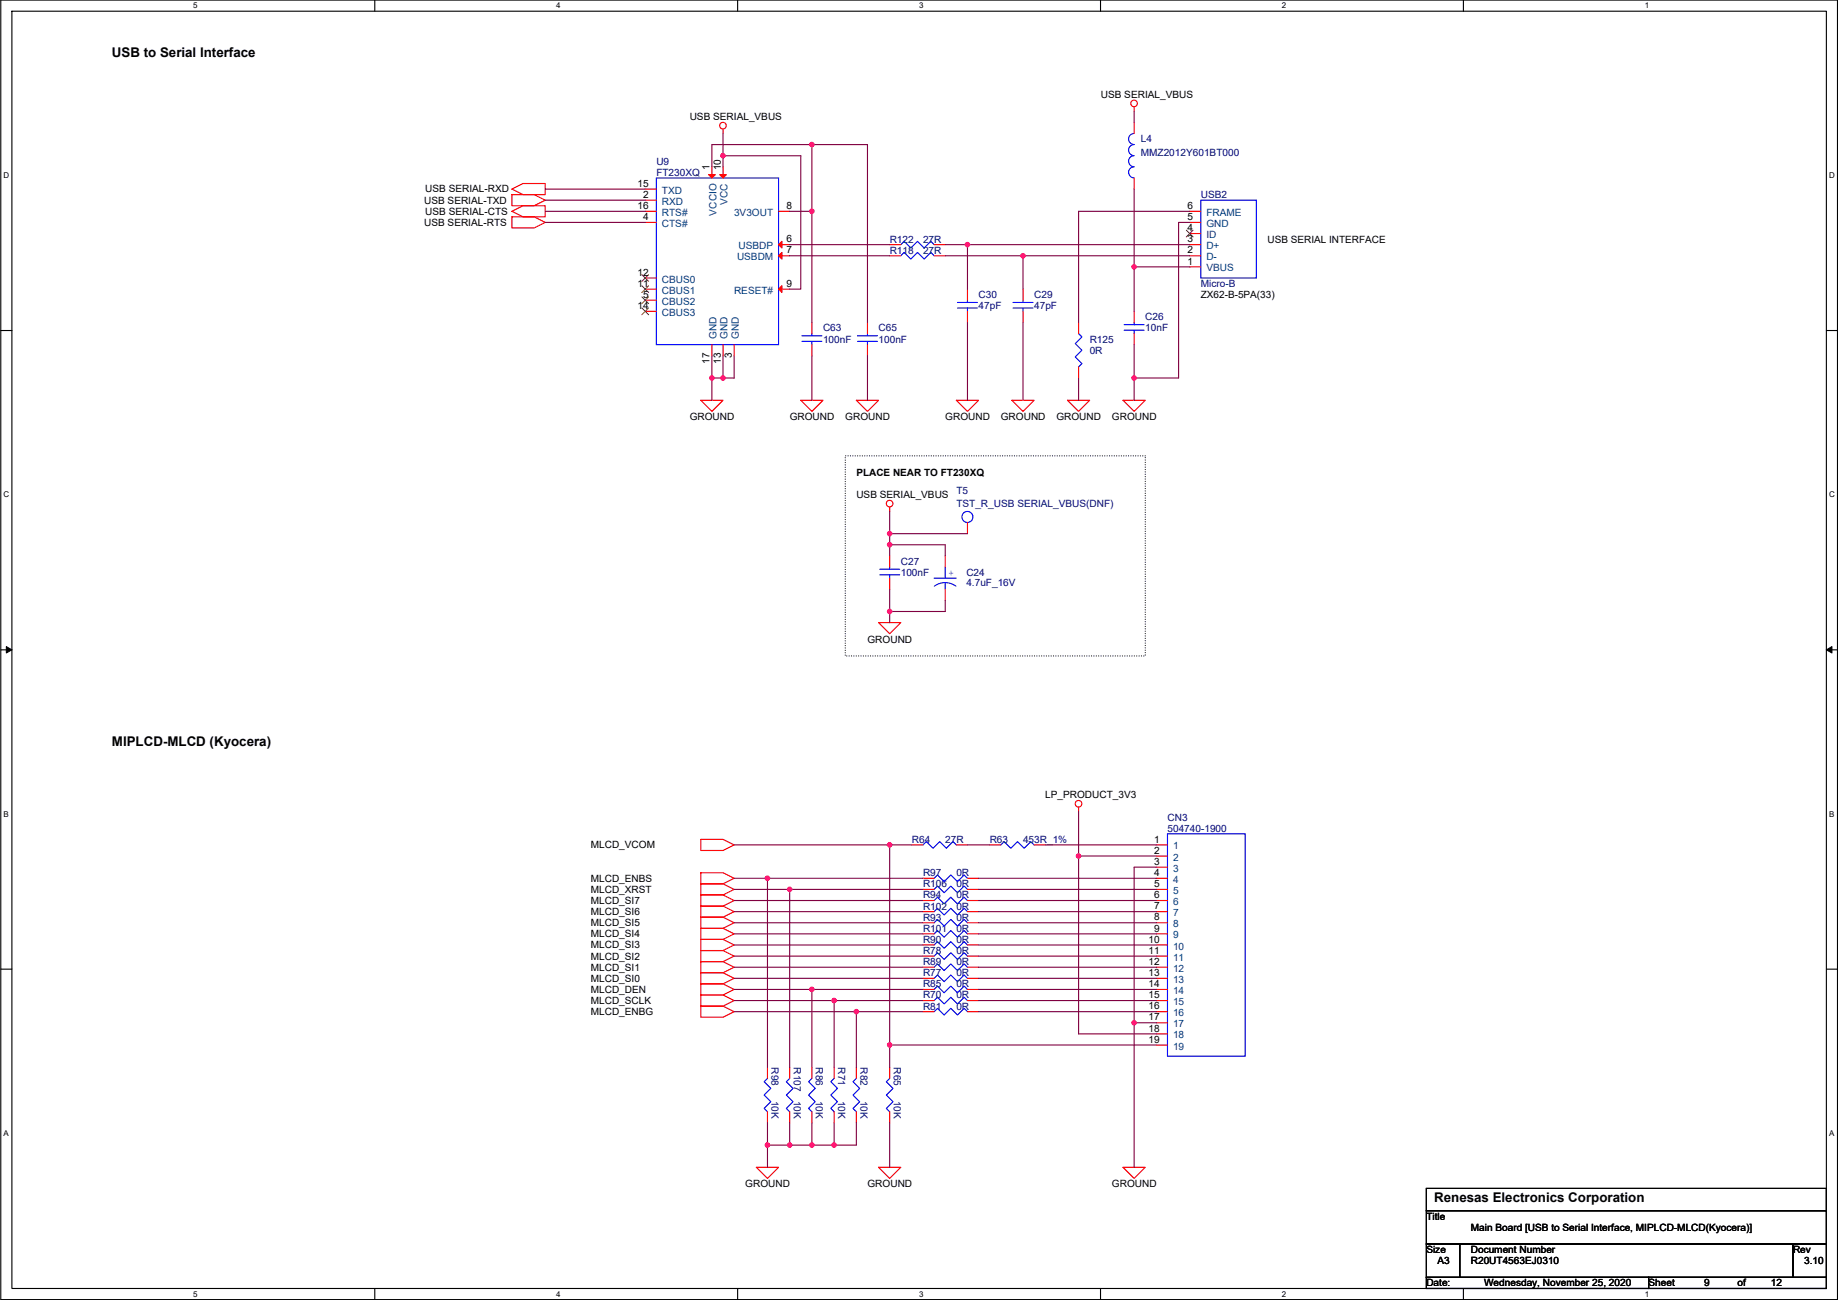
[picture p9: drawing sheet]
<svg xmlns="http://www.w3.org/2000/svg" width="420mm" height="297mm" viewBox="0 0 420 297" stroke-linecap="round" stroke-linejoin="round" font-family="sans-serif">
<path d="M.2 0h419.8v296.9h-419.8zM2.7 2.6h414.8v291.8h-414.8z" fill="none" stroke="#000" stroke-width=".25"/>
<g fill="#fff">
<path d="M44.2 .3h1v2h-1z"/>
<path d="M44.2 294.7h1v2h-1z"/>
</g>
<path d="M85.7 0v2.6M85.7 294.4v2.5" fill="none" stroke="#000" stroke-width=".25"/>
<g fill="#fff">
<path d="M127.1 .3h1v2h-1z"/>
<path d="M127.1 294.7h1v2h-1z"/>
</g>
<path d="M168.6 0v2.6M168.6 294.4v2.5" fill="none" stroke="#000" stroke-width=".25"/>
<g fill="#fff">
<path d="M210.1 .3h1v2h-1z"/>
<path d="M210.1 294.7h1v2h-1z"/>
</g>
<path d="M251.6 0v2.6M251.6 294.4v2.5" fill="none" stroke="#000" stroke-width=".25"/>
<g fill="#fff">
<path d="M293 .3h1v2h-1z"/>
<path d="M293 294.7h1v2h-1z"/>
</g>
<path d="M334.5 0v2.6M334.5 294.4v2.5" fill="none" stroke="#000" stroke-width=".25"/>
<g fill="#fff">
<path d="M376 .3h1v2h-1z"/>
<path d="M376 294.7h1v2h-1z"/>
<path d="M.8 39h1.3v2.1h-1.3z"/>
<path d="M418.1 39h1.3v2.1h-1.3z"/>
<path d="M.8 112h1.3v2h-1.3z"/>
<path d="M418.1 112h1.3v2h-1.3z"/>
</g>
<path d="M.2 75.5h2.5M417.5 75.5h2.5" fill="none" stroke="#000" stroke-width=".25"/>
<g fill="#fff">
<path d="M.8 185h1.2v2h-1.2z"/>
<path d="M418.1 185h1.2v2h-1.2z"/>
</g>
<path d="M.2 148.5h2.5M417.5 148.5h2.5" fill="none" stroke="#000" stroke-width=".25"/>
<path d="M1.4 147.7l1.3 .8-1.3 .7zM417.5 148.5l1.3-.8v1.5z" fill="#000" stroke="#000" stroke-width=".23"/>
<g fill="#fff">
<path d="M.8 257.9h1.2v2h-1.2z"/>
<path d="M418.1 257.9h1.2v2h-1.2z"/>
</g>
<path d="M.2 221.4h2.5M417.5 221.4h2.5M326.1 271.5h91.4v5.1h-91.4zM326.1 276.6h91.4v7.6h-91.4zM326.1 291.9h50.8v2.5h-50.8zM326.1 284.2h7.6v7.7h-7.6zM333.7 284.2h76.2v7.7h-76.2zM376.9 291.9h40.6v2.5h-40.6zM409.9 284.2h7.6v7.7h-7.6z" fill="none" stroke="#000" stroke-width=".25"/>
<path d="M193.2 104.2h68.6v45.7h-68.6z" fill="none" stroke="#000" stroke-width=".25" stroke-dasharray="0 .5"/>
<g fill="none" stroke="#f00" stroke-width=".25">
<path d="M162.7 38.1v2.6M165.3 29.5v1M165.3 38.1v2.6M259.3 24.4v1M259.3 28v2.5M117 44.5h5.1l2.5 1.2-2.5 1.3h-5.1zM117 43.2l2.6-1.3h5v2.6h-5zM117 48.3l2.6-1.3h5v2.6h-5zM117 49.6h5.1l2.5 1.2-2.5 1.3h-5.1zM147.5 43.2h2.5M147.5 45.7h2.5M147.5 48.3h2.5"/>
<path d="M147.5 50.8h2.5M178 48.3h2.5M178 55.9h2.5M178 58.4h2.5M203.4 55.9h2.5M203.4 58.4h2.5M213.5 55.9h2.6M213.5 58.4h2.6M259.3 40.7v2.5M272 48.3h2.5M272 50.8h2.5M272 53.4h2.5"/>
<path d="M272 55.9h2.5M272 58.4h2.5M147.5 63.5h2.5M147.5 66.1h2.5M147.5 68.6h2.5M147.5 71.1h2.5M162.7 78.8v2.5M165.3 78.8v2.5M167.8 78.8v2.5M178 66.1h2.5M185.6 73.7v2.5M185.6 78.8v2.5"/>
<path d="M198.3 73.7v2.5M198.3 78.8v2.5M221.2 66.1v2.5M221.2 71.1v2.6M233.9 66.1v2.5M233.9 71.1v2.6M246.6 73.7v2.5M259.3 71.1v2.6M259.3 76.2v2.6M272 61h2.5M160.2 91.5h5.1l-2.6 2.5zM183.1 91.5h5l-2.5 2.5z"/>
<path d="M195.8 91.5h5l-2.5 2.5zM218.6 91.5h5.1l-2.5 2.5zM231.3 91.5h5.1l-2.5 2.5zM244 91.5h5.1l-2.5 2.5zM246.6 83.8v2.6M256.7 91.5h5.1l-2.5 2.5zM203.4 115.8v1.1M221.2 119.4v2.5M203.4 127v2.6M203.4 132.1v2.5M216.1 127v2.6M216.1 134.6v2.6"/>
<path d="M200.8 142.3h5.1l-2.5 2.5zM160.2 191.8h5.1l2.5 1.3-2.5 1.2h-5.1zM160.2 199.4h5.1l2.5 1.3-2.5 1.3h-5.1zM208.5 193.1h2.5M218.6 193.1h2.6M226.2 193.1h2.6M236.4 193.1h2.5M246.6 184.4v1M264.3 193.1h2.6M264.3 195.6h2.6M264.3 198.1h2.6M160.2 202h5.1l2.5 1.2-2.5 1.3h-5.1z"/>
<path d="M160.2 204.5h5.1l2.5 1.3-2.5 1.2h-5.1zM160.2 207h5.1l2.5 1.3-2.5 1.3h-5.1zM160.2 209.6h5.1l2.5 1.2-2.5 1.3h-5.1zM160.2 212.1h5.1l2.5 1.3-2.5 1.3h-5.1zM160.2 214.7h5.1l2.5 1.2-2.5 1.3h-5.1zM160.2 217.2h5.1l2.5 1.3-2.5 1.2h-5.1zM160.2 219.7h5.1l2.5 1.3-2.5 1.3h-5.1zM211 213.4h2.5M211 215.9h2.5M211 218.5h2.5M211 203.2h2.5M211 205.8h2.5"/>
<path d="M211 200.7h2.5M211 208.3h2.5M211 210.8h2.5M221.2 213.4h2.5M221.2 215.9h2.5M221.2 218.5h2.5M221.2 203.2h2.5M221.2 205.8h2.5M221.2 200.7h2.5M221.2 208.3h2.5M221.2 210.8h2.5M264.3 200.7h2.6"/>
<path d="M264.3 203.2h2.6M264.3 205.8h2.6M264.3 208.3h2.6M264.3 210.8h2.6M264.3 213.4h2.6M264.3 215.9h2.6M264.3 218.5h2.6M160.2 222.3h5.1l2.5 1.2-2.5 1.3h-5.1zM160.2 224.8h5.1l2.5 1.3-2.5 1.3h-5.1zM160.2 227.4h5.1l2.5 1.2-2.5 1.3h-5.1zM160.2 229.9h5.1l2.5 1.3-2.5 1.2h-5.1zM211 228.6h2.5"/>
<path d="M211 231.2h2.5M211 221h2.5M211 223.5h2.5M211 226.1h2.5M221.2 228.6h2.5M221.2 231.2h2.5M221.2 221h2.5M221.2 223.5h2.5M221.2 226.1h2.5M264.3 221h2.6M264.3 223.5h2.6M264.3 226.1h2.6"/>
<path d="M264.3 228.6h2.6M264.3 231.2h2.6M264.3 233.7h2.6M264.3 236.2h2.6M264.3 238.8h2.6M175.4 254v2.6M175.4 243.9v2.5M180.5 254v2.6M180.5 243.9v2.5M185.6 254v2.6M185.6 243.9v2.5M190.7 254v2.6"/>
<path d="M190.7 243.9v2.5M195.8 254v2.6M195.8 243.9v2.5M203.4 254v2.6M203.4 243.9v2.5M172.9 266.7h5.1l-2.6 2.6zM200.8 266.7h5.1l-2.5 2.6zM256.7 266.7h5.1l-2.5 2.6z"/>
<circle cx="165.3" cy="28.7" r=".76"/>
<circle cx="259.2" cy="23.6" r=".76"/>
<circle cx="203.4" cy="115.1" r=".76"/>
<circle cx="246.5" cy="183.6" r=".76"/>
</g>
<g fill="none" stroke="#00f" stroke-width=".25">
<path d="M259.2 35.6a1.27 1.27 0 0 0-1.2 1.3 1.27 1.27 0 0 0 1.2 1.2 1.26 1.26 0 0 0-1.2 1.3 1.26 1.26 0 0 0 1.2 1.2M259.2 30.5a1.27 1.27 0 0 0-1.2 1.3 1.27 1.27 0 0 0 1.2 1.2 1.26 1.26 0 0 0-1.2 1.3 1.26 1.26 0 0 0 1.2 1.3M150 40.7h28v38.1h-28zM205.9 55.9l.8-.8 1.5 1.6 1.5-1.6 1.6 1.6 1.5-1.6 .7 .8M205.9 58.4l.8-.7 1.5 1.5 1.5-1.5 1.6 1.5 1.5-1.5 .7 .7M274.5 45.7h12.7v17.8h-12.7zM183.3 78h4.6M183.3 76.7h4.6M185.6 76.2v.5M185.6 78v.8M196 78h4.6M196 76.7h4.6"/>
<path d="M198.3 76.2v.5M198.3 78v.8M218.9 70.4h4.5M218.9 69.1h4.5M221.2 68.6v.5M221.2 70.4v.7M231.6 70.4h4.5M231.6 69.1h4.5M233.9 68.6v.5M233.9 70.4v.7M246.6 76.2l.7 .8-1.5 1.5 1.5 1.5-1.5 1.6 1.5 1.5-.7 .7M257 75.5h4.5"/>
<path d="M257 74.2h4.5M259.3 73.7v.5M259.3 75.5v.7M201.1 131.3h4.6M201.1 130.1h4.6M203.4 129.6v.5M203.4 131.3v.8M213.5 132.1h5.1M213.6 133.9a4.1 4.1 0 0 1 4.9 0M216.1 133.1v1.5M216.1 129.6v2.5M211 193.1l.8-.8 1.5 1.5 1.5-1.5 1.5 1.5 1.6-1.5 .7 .8"/>
<path d="M228.8 193.1l.7-.8 1.6 1.5 1.5-1.5 1.5 1.5 1.5-1.5 .8 .8M266.9 190.5h17.8v50.8h-17.8zM213.5 213.4l.8-.8 1.5 1.5 1.5-1.5 1.6 1.5 1.5-1.5 .8 .8M213.5 215.9l.8-.7 1.5 1.5 1.5-1.5 1.6 1.5 1.5-1.5 .8 .7M213.5 218.5l.8-.8 1.5 1.5 1.5-1.5 1.6 1.5 1.5-1.5 .8 .8M213.5 203.2l.8-.7 1.5 1.5 1.5-1.5 1.6 1.5 1.5-1.5 .8 .7M213.5 205.8l.8-.8 1.5 1.5 1.5-1.5 1.6 1.5 1.5-1.5 .8 .8M213.5 200.7l.8-.8 1.5 1.5 1.5-1.5 1.6 1.5 1.5-1.5 .8 .8M213.5 208.3l.8-.8 1.5 1.6 1.5-1.6 1.6 1.6 1.5-1.6 .8 .8M213.5 210.8l.8-.7 1.5 1.5 1.5-1.5 1.6 1.5 1.5-1.5 .8 .7M213.5 228.6l.8-.7 1.5 1.5 1.5-1.5 1.6 1.5 1.5-1.5 .8 .7M213.5 231.2l.8-.8 1.5 1.5 1.5-1.5 1.6 1.5 1.5-1.5 .8 .8"/>
<path d="M213.5 221l.8-.8 1.5 1.6 1.5-1.6 1.6 1.6 1.5-1.6 .8 .8M213.5 223.5l.8-.7 1.5 1.5 1.5-1.5 1.6 1.5 1.5-1.5 .8 .7M213.5 226.1l.8-.8 1.5 1.5 1.5-1.5 1.6 1.5 1.5-1.5 .8 .8M175.4 246.4l-.7 .8 1.5 1.5-1.5 1.5 1.5 1.5-1.5 1.6 .7 .7M180.5 246.4l-.7 .8 1.5 1.5-1.5 1.5 1.5 1.5-1.5 1.6 .7 .7M185.6 246.4l-.8 .8 1.6 1.5-1.6 1.5 1.6 1.5-1.6 1.6 .8 .7M190.7 246.4l-.8 .8 1.5 1.5-1.5 1.5 1.5 1.5-1.5 1.6 .8 .7M195.8 246.4l-.8 .8 1.5 1.5-1.5 1.5 1.5 1.5-1.5 1.6 .8 .7M203.4 246.4l-.8 .8 1.5 1.5-1.5 1.5 1.5 1.5-1.5 1.6 .8 .7"/>
<circle cx="221.1" cy="118.1" r="1.26"/>
</g>
<path d="M271.2 52.6l1.5 1.5M272.7 52.6l-1.5 1.5M146.7 62.8l1.6 1.5M146.7 65.3l1.6 1.5M146.7 67.8l1.6 1.6M146.7 70.4l1.6 1.5M148.3 62.8l-1.6 1.5M148.3 65.3l-1.6 1.5M148.3 67.8l-1.6 1.6M148.3 70.4l-1.6 1.5" fill="none" stroke="#804000" stroke-width=".23"/>
<g fill="#f00" stroke="#f00" stroke-width=".25">
<path d="M178 55.9l.7-.8v1.6z"/>
<path d="M178 58.4l.7-.7v1.5z"/>
<path d="M178 66.1l.7-.8v1.5z"/>
<path d="M164.5 39.9h1.5l-.7 .8z"/>
<path d="M162 39.9h1.5l-.8 .8z"/>
</g>
<g fill="none" stroke="#800040" stroke-width=".25">
<path d="M165.3 35.6v2.5M165.3 35.6h17.8v30.5h-2.6M165.3 30.5v5.1M185.6 33h12.7v40.7M185.6 33h-22.9v5.1M185.6 33v15.3M259.3 25.4v2.6M124.6 48.3h22.9M124.6 50.8h22.9M124.6 43.2h22.9M124.6 45.7h22.9M180.5 48.3h5.1v25.4"/>
<path d="M180.5 55.9h22.9M180.5 58.4h22.9M216.1 58.4h17.8M216.1 55.9h5.1M221.2 55.9v10.2M221.2 55.9h50.8M233.9 58.4v7.7M233.9 58.4h38.1M259.3 43.2v17.8M272 50.8h-2.6v35.6h-10.1M272 48.3h-25.4v25.4M221.2 73.7v17.8"/>
<path d="M233.9 73.7v17.8M259.3 61h12.7M259.3 61v10.1M259.3 78.8v7.6M162.7 81.3v5.1M162.7 86.4v5.1M162.7 86.4h2.6M165.3 81.3v5.1M167.8 81.3v5.1h-2.5M185.6 81.3v10.2M198.3 81.3v10.2M246.6 86.4v5.1"/>
<path d="M259.3 86.4v5.1M203.4 116.9v5M203.4 121.9h17.8M203.4 134.6v5.1M203.4 139.7v2.6M203.4 121.9v2.6M203.4 124.5v2.5M203.4 124.5h12.7v2.5M216.1 137.2v2.5h-12.7M167.8 193.1h35.6M203.4 193.1v45.7M203.4 193.1h5.1"/>
<path d="M221.2 193.1h5M238.9 193.1h25.4M246.6 185.4v10.2M246.6 195.6h17.7M246.6 195.6v40.6h17.7M264.3 198.1h-5v35.6M167.8 205.8h43.2M167.8 208.3h43.2M167.8 210.8h43.2M167.8 213.4h43.2M167.8 215.9h43.2M167.8 218.5h43.2"/>
<path d="M167.8 203.2h12.7M167.8 200.7h7.6M175.4 200.7h35.6M175.4 200.7v43.2M180.5 203.2v40.7M180.5 203.2h30.5M223.7 200.7h40.6M223.7 203.2h40.6M223.7 205.8h40.6M223.7 208.3h40.6M223.7 210.8h40.6M223.7 213.4h40.6"/>
<path d="M223.7 215.9h40.6M223.7 218.5h40.6M167.8 226.1h17.8M167.8 221h43.2M167.8 223.5h43.2M167.8 228.6h22.9M167.8 231.2h28M185.6 226.1h25.4M185.6 226.1v17.8M190.7 228.6h20.3M190.7 228.6v15.3M195.8 231.2h15.2"/>
<path d="M195.8 231.2v12.7M203.4 238.8h60.9M203.4 238.8v5.1M223.7 221h40.6M223.7 223.5h40.6M223.7 226.1h40.6M223.7 228.6h40.6M223.7 231.2h40.6M259.3 233.7v33M259.3 233.7h5M175.4 256.6v5M180.5 256.6v5"/>
<path d="M185.6 256.6v5M190.7 256.6v5M195.8 256.6v5h-5.1M203.4 256.6v10.1M175.4 261.6h5.1M175.4 261.6v5.1M180.5 261.6h5.1M185.6 261.6h5.1"/>
</g>
<g fill="#f0f" stroke="#f0f" stroke-width=".25">
<circle cx="162.7" cy="86.4" r=".5"/>
<circle cx="165.3" cy="86.4" r=".5"/>
<circle cx="259.2" cy="61" r=".5"/>
<circle cx="190.7" cy="228.6" r=".5"/>
<circle cx="195.7" cy="231.1" r=".5"/>
<circle cx="175.4" cy="261.6" r=".5"/>
<circle cx="180.5" cy="261.6" r=".5"/>
<circle cx="190.7" cy="261.6" r=".5"/>
<circle cx="185.6" cy="261.6" r=".5"/>
<circle cx="175.4" cy="200.7" r=".5"/>
<circle cx="180.5" cy="203.2" r=".5"/>
<circle cx="185.6" cy="226.1" r=".5"/>
<circle cx="246.5" cy="195.6" r=".5"/>
<circle cx="259.2" cy="233.7" r=".5"/>
<circle cx="203.4" cy="238.8" r=".5"/>
<circle cx="221.1" cy="55.9" r=".5"/>
<circle cx="233.8" cy="58.4" r=".5"/>
<circle cx="259.2" cy="86.4" r=".5"/>
<circle cx="203.4" cy="124.5" r=".5"/>
<circle cx="203.4" cy="139.7" r=".5"/>
<circle cx="203.4" cy="121.9" r=".5"/>
<circle cx="203.4" cy="193" r=".5"/>
<circle cx="185.6" cy="48.3" r=".5"/>
<circle cx="185.6" cy="33" r=".5"/>
<circle cx="165.3" cy="35.6" r=".5"/>
</g>
<g font-size="3">
<text x="25.6" y="13">USB to Serial Interface</text>
<text x="25.6" y="170.5">MIPLCD-MLCD (Kyocera)</text>
<text x="327.8" y="274.6">Renesas Electronics Corporation</text>
</g>
<g font-size="2.3">
<text x="251.6" y="22.4">USB SERIAL_VBUS</text>
<text x="157.7" y="27.5">USB SERIAL_VBUS</text>
<text x="162.2" y="38.9" transform="rotate(-90 162.2 38.9)">1</text>
<text x="164.8" y="38.9" transform="rotate(-90 164.8 38.9)">10</text>
<text x="97" y="46.5">USB SERIAL-TXD</text>
<text x="97.2" y="44">USB SERIAL-RXD</text>
<text x="145.7" y="42.7">15</text>
<text x="145.7" y="47.8">16</text>
<text x="147" y="45.2">2</text>
<text x="179.8" y="47.8">8</text>
<text x="271.5" y="47.8">6</text>
<text x="97" y="51.6">USB SERIAL-RTS</text>
<text x="97.2" y="49.1">USB SERIAL-CTS</text>
<text x="147" y="50.3">4</text>
<text x="271.5" y="50.3">5</text>
<text x="271.5" y="52.8">4</text>
<text x="179.8" y="57.9">7</text>
<text x="179.8" y="55.4">6</text>
<text x="271.5" y="55.4">3</text>
<text x="271.5" y="57.9">2</text>
<text x="289.7" y="55.4">USB SERIAL INTERFACE</text>
<text x="145.7" y="63">12</text>
<text x="145.7" y="65.5">11</text>
<text x="179.8" y="65.5">9</text>
<text x="271.5" y="60.5">1</text>
<text x="145.7" y="70.6">14</text>
<text x="147" y="68.1">5</text>
<text x="274.5" y="68.1">ZX62-B-5PA(33)</text>
<text x="162.2" y="83.1" transform="rotate(-90 162.2 83.1)">17</text>
<text x="164.8" y="83.1" transform="rotate(-90 164.8 83.1)">13</text>
<text x="167.3" y="81.8" transform="rotate(-90 167.3 81.8)">3</text>
<text x="157.7" y="96.1">GROUND</text>
<text x="180.5" y="96.1">GROUND</text>
<text x="193.2" y="96.1">GROUND</text>
<text x="216.1" y="96.1">GROUND</text>
<text x="228.8" y="96.1">GROUND</text>
<text x="241.5" y="96.1">GROUND</text>
<text x="254.2" y="96.1">GROUND</text>
<text x="195.8" y="108.8">PLACE NEAR TO FT230XQ</text>
<text x="195.8" y="113.8">USB SERIAL_VBUS</text>
<text x="198.3" y="146.9">GROUND</text>
<text x="238.9" y="182.4">LP_PRODUCT_3V3</text>
<text x="135.1" y="193.8">MLCD_VCOM</text>
<text x="263.8" y="192.5">1</text>
<text x="263.8" y="195.1">2</text>
<text x="263.8" y="197.6">3</text>
<text x="135.1" y="201.5">MLCD_ENBS</text>
<text x="263.8" y="200.2">4</text>
<text x="263.8" y="202.7">5</text>
<text x="135.1" y="204">MLCD_XRST</text>
<text x="135.1" y="206.5">MLCD_SI7</text>
<text x="135.1" y="209.1">MLCD_SI6</text>
<text x="263.8" y="205.2">6</text>
<text x="263.8" y="207.8">7</text>
<text x="135.1" y="211.6">MLCD_SI5</text>
<text x="135.1" y="214.2">MLCD_SI4</text>
<text x="262.6" y="215.4">10</text>
<text x="263.8" y="210.3">8</text>
<text x="263.8" y="212.9">9</text>
<text x="135.1" y="216.7">MLCD_SI3</text>
<text x="135.1" y="219.2">MLCD_SI2</text>
<text x="135.1" y="221.8">MLCD_SI1</text>
<text x="262.6" y="217.9">11</text>
<text x="262.6" y="220.5">12</text>
<text x="135.1" y="224.3">MLCD_SI0</text>
<text x="135.1" y="226.9">MLCD_DEN</text>
<text x="262.6" y="223">13</text>
<text x="262.6" y="225.6">14</text>
<text x="135.1" y="229.4">MLCD_SCLK</text>
<text x="135.1" y="231.9">MLCD_ENBG</text>
<text x="262.6" y="228.1">15</text>
<text x="262.6" y="230.6">16</text>
<text x="262.6" y="233.2">17</text>
<text x="262.6" y="235.7">18</text>
<text x="262.6" y="238.3">19</text>
<text x="170.4" y="271.3">GROUND</text>
<text x="198.3" y="271.3">GROUND</text>
<text x="254.2" y="271.3">GROUND</text>
<text x="326.1" y="278.7">Title</text>
<text x="336.2" y="281.2">Main Board [USB to Serial Interface, MIPLCD-MLCD(Kyocera)]</text>
<text x="326.1" y="286.3">Size</text>
<text x="336.2" y="286.3">Document Number</text>
<text x="409.9" y="286.3">Rev</text>
<text x="326.1" y="293.9">Date:</text>
<text x="328.6" y="288.8">A3</text>
<text x="336.2" y="288.8">R20UT4563EJ0310</text>
<text x="339.3" y="293.9">Wednesday, November 25, 2020</text>
<text x="376.9" y="293.9">Sheet</text>
<text x="389.6" y="293.9">9</text>
<text x="397.2" y="293.9">of</text>
<text x="404.8" y="293.9">12</text>
<text x="412.4" y="288.8">3.10</text>
</g>
<g font-size="2.3" fill="#000080">
<text x="260.8" y="32.6">L4</text>
<text x="260.8" y="35.6">MMZ2012Y601BT000</text>
<text x="150" y="40.2">FT230XQ</text>
<text x="150" y="37.6">U9</text>
<text x="274.5" y="45.3">USB2</text>
<text x="203.4" y="55.4">R122</text>
<text x="203.4" y="58">R118</text>
<text x="211" y="55.4">27R</text>
<text x="211" y="58">27R</text>
<text x="274.5" y="65.6">Micro-B</text>
<text x="223.7" y="68.1">C30</text>
<text x="223.7" y="70.7">47pF</text>
<text x="236.4" y="68.1">C29</text>
<text x="236.4" y="70.7">47pF</text>
<text x="188.1" y="75.7">C63</text>
<text x="200.8" y="75.7">C65</text>
<text x="261.8" y="73.2">C26</text>
<text x="261.8" y="75.7">10nF</text>
<text x="188.1" y="78.3">100nF</text>
<text x="200.8" y="78.3">100nF</text>
<text x="249.1" y="78.3">R125</text>
<text x="249.1" y="80.8">0R</text>
<text x="218.6" y="112.8">T5</text>
<text x="218.6" y="115.9">TST_R_USB SERIAL_VBUS(DNF)</text>
<text x="205.9" y="129.1">C27</text>
<text x="205.9" y="131.6">100nF</text>
<text x="220.9" y="131.6">C24</text>
<text x="220.9" y="133.9">4.7uF_16V</text>
<text x="266.9" y="187.5">CN3</text>
<text x="266.9" y="190">504740-1900</text>
<text x="208.5" y="192.6">R64</text>
<text x="216.1" y="192.6">27R</text>
<text x="226.2" y="192.6">R63</text>
<text x="233.9" y="192.6">453R_1%</text>
<text x="211" y="202.7">R106</text>
<text x="211" y="200.2">R97</text>
<text x="218.6" y="202.7">0R</text>
<text x="218.6" y="200.2">0R</text>
<text x="211" y="205.3">R94</text>
<text x="211" y="207.8">R102</text>
<text x="218.6" y="207.8">0R</text>
<text x="218.6" y="205.3">0R</text>
<text x="211" y="212.9">R101</text>
<text x="211" y="215.4">R90</text>
<text x="211" y="210.4">R93</text>
<text x="218.6" y="212.9">0R</text>
<text x="218.6" y="215.4">0R</text>
<text x="218.6" y="210.4">0R</text>
<text x="211" y="218">R78</text>
<text x="211" y="220.5">R89</text>
<text x="218.6" y="218">0R</text>
<text x="218.6" y="220.5">0R</text>
<text x="211" y="223.1">R77</text>
<text x="211" y="225.6">R85</text>
<text x="218.6" y="223.1">0R</text>
<text x="218.6" y="225.6">0R</text>
<text x="211" y="228.1">R70</text>
<text x="211" y="230.7">R81</text>
<text x="218.6" y="228.1">0R</text>
<text x="218.6" y="230.7">0R</text>
<text x="176.4" y="243.9" transform="rotate(90 176.4 243.9)">R98</text>
<text x="181.5" y="243.9" transform="rotate(90 181.5 243.9)">R107</text>
<text x="186.5" y="243.9" transform="rotate(90 186.5 243.9)">R86</text>
<text x="191.6" y="243.9" transform="rotate(90 191.6 243.9)">R71</text>
<text x="196.7" y="243.9" transform="rotate(90 196.7 243.9)">R82</text>
<text x="204.3" y="243.9" transform="rotate(90 204.3 243.9)">R65</text>
<text x="176.4" y="251.5" transform="rotate(90 176.4 251.5)">10K</text>
<text x="181.5" y="251.5" transform="rotate(90 181.5 251.5)">10K</text>
<text x="186.5" y="251.5" transform="rotate(90 186.5 251.5)">10K</text>
<text x="191.6" y="251.5" transform="rotate(90 191.6 251.5)">10K</text>
<text x="196.7" y="251.5" transform="rotate(90 196.7 251.5)">10K</text>
<text x="204.3" y="251.5" transform="rotate(90 204.3 251.5)">10K</text>
</g>
<g font-size="2.3" fill="#004080">
<text x="151.3" y="44.2">TXD</text>
<text x="151.3" y="46.8">RXD</text>
<text x="166.3" y="46.8" transform="rotate(-90 166.3 46.8)">VCC</text>
<text x="151.3" y="49.3">RTS#</text>
<text x="151.3" y="51.9">CTS#</text>
<text x="163.8" y="49.3" transform="rotate(-90 163.8 49.3)">VCCIO</text>
<text x="167.8" y="49.3">3V3OUT</text>
<text x="275.8" y="49.3">FRAME</text>
<text x="275.8" y="51.9">GND</text>
<text x="168.5" y="59.5">USBDM</text>
<text x="168.8" y="56.9">USBDP</text>
<text x="275.8" y="54.4">ID</text>
<text x="275.8" y="56.9">D+</text>
<text x="275.8" y="59.5">D-</text>
<text x="151.3" y="64.6">CBUS0</text>
<text x="275.8" y="62">VBUS</text>
<text x="151.3" y="67.1">CBUS1</text>
<text x="151.3" y="69.6">CBUS2</text>
<text x="167.8" y="67.1">RESET#</text>
<text x="151.3" y="72.2">CBUS3</text>
<text x="163.8" y="77.5" transform="rotate(-90 163.8 77.5)">GND</text>
<text x="166.3" y="77.5" transform="rotate(-90 166.3 77.5)">GND</text>
<text x="168.9" y="77.5" transform="rotate(-90 168.9 77.5)">GND</text>
<text x="268.1" y="194.1">1</text>
<text x="268.1" y="196.6">2</text>
<text x="268.1" y="199.2">3</text>
<text x="268.1" y="201.7">4</text>
<text x="268.1" y="204.3">5</text>
<text x="268.1" y="206.8">6</text>
<text x="268.1" y="209.3">7</text>
<text x="268.1" y="211.9">8</text>
<text x="268.1" y="214.4">9</text>
<text x="268.1" y="217">10</text>
<text x="268.1" y="219.5">11</text>
<text x="268.1" y="222">12</text>
<text x="268.1" y="224.6">13</text>
<text x="268.1" y="227.1">14</text>
<text x="268.1" y="229.7">15</text>
<text x="268.1" y="232.2">16</text>
<text x="268.1" y="234.7">17</text>
<text x="268.1" y="237.3">18</text>
<text x="268.1" y="239.8">19</text>
</g>
<text font-size="2.3" fill="#00f" x="216.8" y="131.6">+</text>
<g font-size="1.8">
<text x="44.2" y="1.9">5</text>
<text x="127.1" y="1.9">4</text>
<text x="210.1" y="1.9">3</text>
<text x="293" y="1.9">2</text>
<text x="376" y="1.9">1</text>
<text x=".8" y="40.7">D</text>
<text x="418.1" y="40.7">D</text>
<text x=".8" y="113.6">C</text>
<text x="418.1" y="113.6">C</text>
<text x=".8" y="186.6">B</text>
<text x="418.1" y="186.6">B</text>
<text x=".8" y="259.5">A</text>
<text x="418.1" y="259.5">A</text>
<text x="44.2" y="296.3">5</text>
<text x="127.1" y="296.3">4</text>
<text x="210.1" y="296.3">3</text>
<text x="293" y="296.3">2</text>
<text x="376" y="296.3">1</text>
</g>
</svg>
